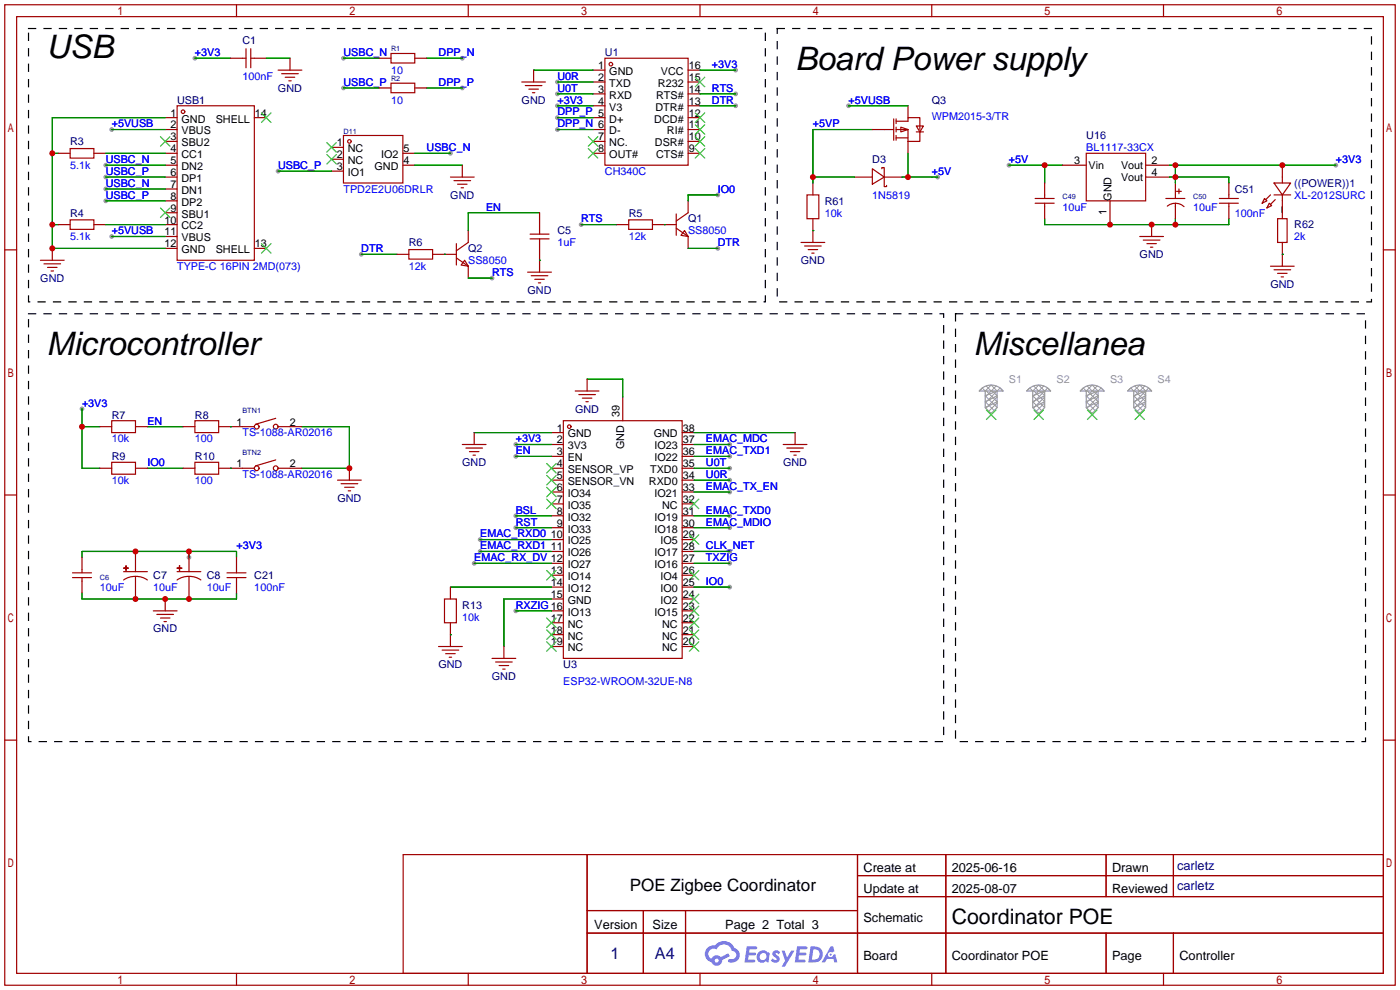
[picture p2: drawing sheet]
<svg xmlns="http://www.w3.org/2000/svg" width="299mm" height="212mm" viewBox="0 0 299 212" stroke-linecap="round" stroke-linejoin="round" font-family="sans-serif">
<g fill="#999">
<circle cx="110.2" cy="95" r=".51"/>
<circle cx="110.2" cy="97.5" r=".51"/>
<circle cx="102.6" cy="115.3" r=".51"/>
<circle cx="102.6" cy="117.9" r=".51"/>
<circle cx="101.3" cy="120.4" r=".51"/>
<circle cx="156" cy="112.8" r=".51"/>
<circle cx="156" cy="110.2" r=".51"/>
<circle cx="156" cy="105.2" r=".51"/>
<circle cx="156" cy="97.5" r=".51"/>
<circle cx="156" cy="95" r=".51"/>
<circle cx="156" cy="100.1" r=".51"/>
<circle cx="156" cy="102.6" r=".51"/>
<circle cx="73.4" cy="12.4" r=".51"/>
<circle cx="73.4" cy="18.8" r=".51"/>
<circle cx="98.8" cy="12.4" r=".51"/>
<circle cx="98.8" cy="18.8" r=".51"/>
<circle cx="41.7" cy="12.4" r=".51"/>
<circle cx="119.1" cy="17.5" r=".51"/>
<circle cx="119.1" cy="20.1" r=".51"/>
<circle cx="119.1" cy="22.6" r=".51"/>
<circle cx="119.1" cy="25.1" r=".51"/>
<circle cx="119.1" cy="27.7" r=".51"/>
<circle cx="157.2" cy="15" r=".51"/>
<circle cx="157.2" cy="20.1" r=".51"/>
<circle cx="157.2" cy="22.6" r=".51"/>
<circle cx="77.2" cy="54.4" r=".51"/>
<circle cx="124.2" cy="48" r=".51"/>
<circle cx="153.4" cy="53.1" r=".51"/>
<circle cx="153.4" cy="41.7" r=".51"/>
<circle cx="105.2" cy="59.4" r=".51"/>
<circle cx="17.5" cy="87.4" r=".51"/>
<circle cx="156" cy="117.9" r=".51"/>
<circle cx="156" cy="125.5" r=".51"/>
<circle cx="23.9" cy="50.5" r=".51"/>
<circle cx="23.9" cy="27.7" r=".51"/>
<circle cx="22.6" cy="35.3" r=".51"/>
<circle cx="22.6" cy="40.4" r=".51"/>
<circle cx="22.6" cy="37.8" r=".51"/>
<circle cx="22.6" cy="42.9" r=".51"/>
<circle cx="40.4" cy="119.1" r=".51"/>
<circle cx="59.4" cy="36.6" r=".51"/>
<circle cx="96.3" cy="32.8" r=".51"/>
<circle cx="215.6" cy="35.3" r=".51"/>
<circle cx="285.5" cy="35.3" r=".51"/>
<circle cx="200.4" cy="37.8" r=".51"/>
<circle cx="181.4" cy="22.6" r=".51"/>
<circle cx="110.2" cy="130.6" r=".51"/>
<circle cx="156" cy="120.4" r=".51"/>
<circle cx="110.2" cy="110.2" r=".51"/>
<circle cx="110.2" cy="112.8" r=".51"/>
</g>
<g fill="none" stroke="#a10000" stroke-width=".25">
<path d="M1 1h297.2v209.6h-297.2zM3.6 3.6h292.1v204.4h-292.1zM50.5 1v2.6M100.1 1v2.6M149.6 1v2.6M199.1 1v2.6M248.7 1v2.6M1 53.4h2.6M295.7 53.4h2.5M1 105.8h2.6M295.7 105.8h2.5M1 158.2h2.6"/>
<path d="M295.7 158.2h2.5M50.5 208v2.6M100.1 208v2.6M149.6 208v2.6M199.1 208v2.6M248.7 208v2.6"/>
</g>
<g fill="#5487ff">
<path d="M165.3 203.3a.99 .99 0 0 1 1.4 .2l-.3 .5a.39 .39 0 0 0-.3-.3 .39 .39 0 0 0-.4 .1l.1 .1a1.02 1.02 0 0 1 .6 1.6 1.17 1.17 0 0 1-1.7-.2l.4-.5 .6 .4 .3-.1v-.3a1.01 1.01 0 0 1-.7-1.5z"/>
<path d="M167.1 203.2h.6l.5 1.5 .9-1.5h.7l-2.1 3.4h-.7l.8-1.3z"/>
<path d="M159.6 202.3h1.9l.3 .1-.1 .4-1.5 .1-.1 .7h1.2l.3 .3-.3 .3h-1.3l-.1 .9h1.4l.1 .3-.1 .2-2.2 .1z"/>
<path d="M170.4 202.3h1.9l.2 .1-.1 .4-1.5 .1-.1 .7h1.3l.3 .3-.4 .3h-1.2l-.2 .9h1.4l.2 .3-.2 .2-2.1 .1z"/>
<path d="M177.5 202.3h.6l.2 1-.5 .3a.57 .57 0 0 0-.8 .2 .57 .57 0 0 0 .4 .8 .57 .57 0 0 0 .7-.5l.4-.2 .5 1.8h-.7l-.2-.7h-1.4l-.4 .7h-.7z"/>
<path d="M173.2 202.3l-.4 3.4h1.1a1.73 1.73 0 0 0 1.9-1.7 1.73 1.73 0 0 0-2-1.7zM173.8 202.9a1.14 1.14 0 0 1 1.4 1.1 1.14 1.14 0 0 1-1.5 1.1h-.2z"/>
<path d="M162 203.6a1.26 1.26 0 0 0 0 1.8 1.26 1.26 0 0 0 1.7 .1l.5 .2 .3-1.9-.1-.2h-.4a1.21 1.21 0 0 0-2 0zM162.6 203.9a.76 .76 0 0 1 1 0 .76 .76 0 0 1 .1 1.1 .76 .76 0 0 1-1 .1l-.4-.6z"/>
<path d="M151.2 202.6a1.81 1.81 0 0 0 .9 3 1.18 1.18 0 0 0 1.3 .8 1.18 1.18 0 0 0 .9-1.2l1.7-.9-.4-.6-1.5 .8a1.2 1.2 0 0 0-2 .4 1.14 1.14 0 0 1-.6-1.6 1.14 1.14 0 0 1 1.7-.4 1.73 1.73 0 0 1 1.7-1.1 1.73 1.73 0 0 1 1.6 1.4 .94 .94 0 0 1 .8 1.2 .94 .94 0 0 1-1.3 .6 .36 .36 0 0 0-.4 .3 .36 .36 0 0 0 .3 .4 1.63 1.63 0 0 0 2.1-1 1.63 1.63 0 0 0-1-2.1 2.43 2.43 0 0 0-4.2-.5l-1 .1zM152.7 205.3a.45 .45 0 0 1 .9 0 .45 .45 0 0 1-.9 0z"/>
<circle cx="177.5" cy="204" r=".22"/>
</g>
<g fill="none" stroke="#a10000" stroke-width=".25">
<path d="M49.3 12.4h3.3M52.6 10.4v4.1M53.6 10.4v4.1M53.6 12.4h3.3M59.4 15h5.1M60.2 15.7h3.6M61 16.5h2M61.7 17.3h.5M62 12.4v2.6M81 12.4h2.6M81 18.8h2.6M83.6 11.4h5v2.1h-5z"/>
<path d="M83.6 17.8h5v2h-5zM88.6 12.4h2.6M88.6 18.8h2.6M111.5 17.5h5.1M112.3 18.3h3.5M113 19.1h2.1M113.8 19.8h.5M114 15v2.5M126.7 15h2.6M126.7 17.5h2.6M129.3 12.4h17.8v22.9h-17.8zM147.1 15h2.5"/>
<path d="M147.1 17.5h2.5M12.4 32.8h2.6M15 31.8h5.1v2h-5.1zM20.1 32.8h2.5M35.3 25.1h2.5M35.3 27.7h2.5M35.3 30.2h2.5M35.3 32.8h2.5M35.3 35.3h2.5M35.3 37.8h2.5M37.8 22.6h16.6v33h-16.6zM54.4 25.1h2.5"/>
<path d="M70.9 31.5h2.5M70.9 34h2.5M70.9 36.6h2.5M73.4 29h12.7v10.1h-12.7zM86.1 32.8h2.5M86.1 35.3h2.5M96.3 37.8h5M97 38.6h3.6M97.8 39.4h2M98.8 35.3v2.5M126.7 20.1h2.6M126.7 22.6h2.6"/>
<path d="M126.7 25.1h2.6M126.7 27.7h2.6M126.7 30.2h2.6M126.7 32.8h2.6M147.1 20.1h2.5M147.1 22.6h2.5M147.1 25.1h2.5M147.1 27.7h2.5M147.1 30.2h2.5M147.1 32.8h2.5M173.7 39.1v2.6M182.6 37.8h3.8"/>
<path d="M186.4 36.1l2.6 1.7-2.6 1.6zM186.4 27.7h4.6M188.5 36.1v-.3h.5v4.1h.5v-.3M189 37.8h3.8M191 25.4v4.6M191.5 25.9h2.6v-.8h2.5v2.6M191.5 27.7h2.6v2.5M191.5 29.5h2.6M191.5 25.4v1M191.5 27.2v1M191.5 29v1M192.5 27.2l1.6 .5-1.6 .5z"/>
<path d="M194.1 22.6v2.5M194.1 30.2v2.6M195.8 26.9h1.6l-.8 1.3zM195.8 28.2h1.6M196.6 28.2v2h-2.5M223.3 39.1v3.3M227.1 35.3h5.1M232.2 32.8h12.7v10.1h-12.7zM244.9 35.3h5M244.9 37.8h5M251.2 39.1v3.3M262.6 39.1v3.3"/>
<path d="M272.3 39.1h3.5l-1.7 2.6zM274.1 35.3v3.8M8.6 55.6h5.1M9.4 56.4h3.6M10.2 57.2h2M10.9 57.9h.5M11.2 53.1v2.5M12.4 48h2.6M15 47h5.1v2h-5.1zM20.1 48h2.5M35.3 48h2.5M35.3 40.4h2.5"/>
<path d="M35.3 42.9h2.5M35.3 45.5h2.5M35.3 50.5h2.5M35.3 53.1h2.5M54.4 53.1h2.5M84.8 54.4h2.6M87.4 53.3h5.1v2.1h-5.1zM92.5 54.4h5M97.5 52.1v4.5M97.5 55.1l2.6 1.8M98.6 40.1h.5M99.3 55.6l.8 1.3-1.5-.3z"/>
<path d="M100.1 49.3v2.5l-2.6 1.8M100.1 56.9v2.5M112.8 58.2h5.1M113.3 50h4M113.3 51.1h4M113.5 58.9h3.6M114.3 59.7h2M115.3 45.5v4.5M115.3 51.1v7.1M131.8 48h2.6M134.4 47h5v2h-5zM139.4 48h5.1"/>
<path d="M144.5 45.7v4.6M144.5 48.8l2.6 1.7M146.3 49.3l.8 1.2-1.6-.2zM147.1 42.9v2.6l-2.6 1.7M147.1 50.5v2.6M171.2 51.8h5.1M172 52.6h3.5M172.5 41.7h2.5v5h-2.5zM172.7 53.3h2.1M173.5 54.1h.5M173.7 46.7v5.1M221.2 43.4h4.1"/>
<path d="M221.2 42.4h4.1M223.3 43.4v3.3M237.2 42.9v5.1M243.6 50.5h5.1M244.3 51.3h3.6M245.1 52.1h2M245.9 52.8h.5M246.1 48v2.5M249.2 42.4h4M249.5 44a2.74 2.74 0 0 1 3.6 .2M251.2 43.4v3.3M251.5 40.9h1"/>
<path d="M252 40.4v1M260.6 43.4h4.1M260.6 42.4h4.1M262.6 43.4v3.3M270.3 42.4l.5 .5-1.1 .5zM271.3 43.4l.5 .5-1 .5zM271.5 41.7l-1 1M271.5 56.9h5.1M272.3 41.7h3.5M272.3 57.7h3.5M272.5 42.7l-1 1M273 46.7h2.1v5.1h-2.1z"/>
<path d="M273 58.4h2.1M273.8 59.2h.5M274.1 41.7v5M274.1 51.8v5.1M115.1 60.5h.5M21.3 91.2h2.6M23.9 89.9h5.1v2.6h-5.1zM23.9 98.8h5.1v2.5h-5.1zM29 91.2h2.5M39.1 91.2h2.6M41.7 98.8h5v2.5h-5zM41.7 89.9h5v2.6h-5z"/>
<path d="M46.7 91.2h7.7M58.9 89.4l-4.3 1.3M58.9 98.3l-4.3 1.3M59.4 91.2h5.1M98.8 95h5.1M99.6 95.8h3.5M100.3 96.5h2.1M101.1 97.3h.5M101.3 92.5v2.5M117.9 92.5h2.5M117.9 95h2.5M117.9 97.5h2.5"/>
<path d="M120.4 89.9h25.4v50.8h-25.4zM122.9 83.6h5.1M123.7 84.3h3.6M124.5 85.1h2M125.2 85.9h.5M125.5 81v2.6M133.1 84.8v5.1M145.8 92.5h2.5M145.8 95h2.5M145.8 97.5h2.5M167.4 95h5.1M168.1 95.8h3.6"/>
<path d="M168.9 96.5h2M169.7 97.3h.5M169.9 92.5v2.5M17.5 119.1v3.3M21.3 100.1h2.6M29 100.1h2.5M29 117.9v4.3M39.1 100.1h2.6M40.4 117.9v4.3M46.7 100.1h7.7M50.5 119.1v3.3M59.4 100.1h5.1"/>
<path d="M72.1 102.6h5.1M72.9 103.4h3.6M73.7 104.1h2M74.4 104.9h.5M74.7 100.1v2.5M117.9 100.1h2.5M117.9 102.6h2.5M117.9 105.2h2.5M117.9 107.7h2.5M117.9 110.2h2.5M117.9 112.8h2.5M117.9 115.3h2.5"/>
<path d="M117.9 117.9h2.5M145.8 100.1h2.5M145.8 102.6h2.5M145.8 105.2h2.5M145.8 107.7h2.5M145.8 110.2h2.5M145.8 112.8h2.5M145.8 115.3h2.5M145.8 117.9h2.5M15.5 123.4h4.1M15.5 122.4h4.1M17.5 123.4v3.3"/>
<path d="M26.4 121.4h1zM26.4 122.2h5.1M26.9 120.9v1zM29 123.2l1.5 .2 1 .6M29 123.2l-1.1 .1-1.5 .7M29 123.2v4.8M32.8 130.6h5M33.5 131.3h3.6M34.3 132.1h2M35.1 132.8h.5M35.3 128v2.6M37.8 121.4h1.1z"/>
<path d="M37.8 122.2h5.1M38.4 120.9v1zM40.4 123.2l1.6 .2 .9 .6M40.4 123.2l-1.1 .1-1.5 .7M40.4 123.2v4.8M48.5 123.4h4.1M48.5 122.4h4.1M50.5 123.4v3.3M93.7 138.2h5.1M94.5 138.9h3.5M95 128h2.5v5.1h-2.5zM95.2 139.7h2.1"/>
<path d="M96.3 125.5v2.5M96.3 133.1v5.1M107.7 138.2v2.5M117.9 120.4h2.5M117.9 122.9h2.5M117.9 125.5h2.5M117.9 128h2.5M117.9 130.6h2.5M117.9 133.1h2.5M117.9 135.6h2.5M117.9 138.2h2.5M145.8 120.4h2.5"/>
<path d="M145.8 122.9h2.5M145.8 125.5h2.5M145.8 128h2.5M145.8 130.6h2.5M145.8 133.1h2.5M145.8 135.6h2.5M145.8 138.2h2.5M96 140.5h.5M105.2 140.7h5M105.9 141.5h3.6M106.7 142.2h2M107.4 143h.5"/>
<path d="M86.2 182.6h209.5v25.4h-209.5zM125.5 182.6v25.4M125.5 194.6h57.8M125.5 199.4h170.2M137.5 194.6v13.4M146.5 194.6v13.4M183.3 182.6v25.4M183.3 187.1h112.4M183.3 191.6h112.4M202.1 182.6v25.4M236.4 182.6v9M236.4 199.4v8.6"/>
<path d="M250.8 182.6v9M250.8 199.4v8.6"/>
<circle cx="130.6" cy="13.7" r=".38"/>
<circle cx="39.1" cy="23.9" r=".38"/>
<circle cx="74.7" cy="30.2" r=".38"/>
<circle cx="54.9" cy="91.2" r=".51"/>
<circle cx="58.9" cy="91.2" r=".51"/>
<circle cx="121.7" cy="91.2" r=".38"/>
<circle cx="54.9" cy="100.1" r=".51"/>
<circle cx="58.9" cy="100.1" r=".51"/>
</g>
<g fill="none" stroke="#3c3" stroke-width=".25">
<path d="M148.6 16.5l2 2M150.6 16.5l-2 2M34.3 29.2l2 2M36.3 29.2l-2 2M55.9 24.1l2 2.1M57.9 24.1l-2 2.1M69.8 30.5l2.1 2M69.8 33l2.1 2.1M71.9 30.5l-2.1 2M71.9 33l-2.1 2.1M125.7 29.2l2.1 2M125.7 31.8l2.1 2"/>
<path d="M127.8 29.2l-2.1 2M127.8 31.8l-2.1 2M148.6 31.8l2 2M148.6 29.2l2 2M148.6 26.7l2 2M148.6 24.1l2 2.1M150.6 31.8l-2 2M150.6 29.2l-2 2M150.6 26.7l-2 2M150.6 24.1l-2 2.1M34.3 44.4l2 2.1M36.3 44.4l-2 2.1"/>
<path d="M55.9 52.1l2 2M57.9 52.1l-2 2M116.8 99.1l2.1 2M118.9 99.1l-2.1 2M210.8 87.6l2.1 2.1M212.9 87.6l-2.1 2.1M221 87.6l2 2.1M223 87.6l-2 2.1M232.4 87.6l2 2.1M234.4 87.6l-2 2.1M242.6 87.6l2 2.1M244.6 87.6l-2 2.1"/>
<path d="M116.8 106.7l2.1 2M116.8 104.1l2.1 2.1M116.8 101.6l2.1 2M118.9 106.7l-2.1 2M118.9 104.1l-2.1 2.1M118.9 101.6l-2.1 2M147.3 106.7l2.1 2M147.3 114.3l2.1 2M149.4 106.7l-2.1 2M149.4 114.3l-2.1 2M116.8 137.2l2.1 2M116.8 134.6l2.1 2.1"/>
<path d="M116.8 132.1l2.1 2M116.8 121.9l2.1 2.1M118.9 137.2l-2.1 2M118.9 134.6l-2.1 2.1M118.9 132.1l-2.1 2M118.9 121.9l-2.1 2.1M147.3 121.9l2.1 2.1M147.3 127l2.1 2M147.3 129.5l2.1 2.1M147.3 132.1l2.1 2M147.3 134.6l2.1 2.1M147.3 137.2l2.1 2"/>
<path d="M149.4 121.9l-2.1 2.1M149.4 127l-2.1 2M149.4 129.5l-2.1 2.1M149.4 132.1l-2.1 2M149.4 134.6l-2.1 2.1M149.4 137.2l-2.1 2"/>
</g>
<g fill="none" stroke="#008700" stroke-width=".25">
<path d="M41.7 12.4h7.6M56.9 12.4h5.1M73.4 12.4h7.6M73.4 18.8h7.6M91.2 12.4h7.6M91.2 18.8h7.6M114 15h12.7M119.1 17.5h7.6M149.6 15h7.6M11.2 32.8h1.2M22.6 32.8h12.7M22.6 35.3h12.7"/>
<path d="M22.6 37.8h12.7M23.9 27.7h11.4M35.3 25.1h-24.1v28h24.1M59.4 36.6h11.5M88.6 32.8h7.7M88.6 35.3h10.2M119.1 20.1h7.6M119.1 22.6h7.6M119.1 25.1h7.6M119.1 27.7h7.6M149.6 20.1h7.6M149.6 22.6h7.6"/>
<path d="M173.7 37.8h8.9M181.4 22.6h12.7M186.4 27.7h-12.7v11.4M192.8 37.8h7.6M194.1 32.8v5M215.6 35.3h11.5M223.3 35.3v3.8M249.9 35.3h35.6M249.9 37.8h12.7v1.3M251.2 35.3v3.8M11.2 48h1.2M22.6 48h12.7"/>
<path d="M22.6 40.4h12.7M22.6 42.9h12.7M23.9 50.5h11.4M77.2 54.4h7.6M95 54.4h.1M100.1 59.4h5.1M115.3 55.6h.1M115.3 45.5h-15.2v3.8M124.2 48h7.6M142 48h.1M147.1 53.1h6.3M153.4 41.7h-6.3v1.2"/>
<path d="M173.7 49.3h.1M223.3 46.7v1.3h39.3v-1.3M251.2 46.7v1.3M274.1 54.4h.1M274.1 44.2v1.3M17.5 87.4v12.7h3.8M17.5 91.2h3.8M31.5 91.2h7.6M49.3 91.2h.1M64.5 91.2h10.2v8.9h-10.2M101.3 92.5h16.6M110.2 95h7.7"/>
<path d="M110.2 97.5h7.7M125.5 81h7.6v3.8M148.3 95h7.7M148.3 92.5h21.6M148.3 97.5h7.7M17.5 119.1v-1.2h33v1.2M31.5 100.1h7.6M40.4 117.9v1.2M49.3 100.1h.1M102.6 115.3h15.3M102.6 117.9h15.3M110.2 112.8h7.7"/>
<path d="M110.2 110.2h7.7M148.3 117.9h7.7M148.3 112.8h7.7M148.3 110.2h7.7M148.3 105.2h7.7M148.3 100.1h7.7M148.3 102.6h7.7M17.5 126.7v1.3h33v-1.3M96.3 135.6h.1M96.3 125.5h21.6M101.3 120.4h16.6M110.2 130.6h7.7"/>
<path d="M117.9 128h-10.2v10.2M148.3 120.4h7.7M148.3 125.5h7.7"/>
</g>
<path d="M6.1 6.1h157.5v58.4h-157.5zM166.1 6.1h127v58.4h-127zM6.1 67.1h195.6v91.4h-195.6zM204.2 67.1h87.6v91.4h-87.6z" fill="none" stroke="#000" stroke-width=".25" stroke-dasharray="1.5 1.8"/>
<g fill="none" stroke="#999" stroke-width=".25">
<path d="M209.7 83.1a3.2 3.2 0 0 1 4.7 .5h-5.1zM210.6 83.6v3.5l1.2 1.3 1.3-1.3v-3.5l-2.5 1M211.8 88.1v.5M213.1 84.6l-2.5 1.3M213.1 85.9l-2.5 1.2M219.9 83.1a3.2 3.2 0 0 1 4.6 .5h-5zM220.7 83.6v3.5l1.3 1.3 1.3-1.3v-3.5l-2.6 1M222 88.1v.5M223.3 84.6l-2.6 1.3M223.3 85.9l-2.6 1.2M231.3 83.1a3.2 3.2 0 0 1 4.7 .5h-5.1zM232.2 83.6v3.5l1.2 1.3 1.3-1.3v-3.5l-2.5 1"/>
<path d="M233.4 88.1v.5M234.7 84.6l-2.5 1.3M234.7 85.9l-2.5 1.2M241.5 83.1a3.2 3.2 0 0 1 4.6 .5h-5.1zM242.3 83.6v3.5l1.3 1.3 1.3-1.3v-3.5l-2.6 1M243.6 88.1v.5M244.9 84.6l-2.6 1.3M244.9 85.9l-2.6 1.2"/>
</g>
<g fill="none" stroke="#999" stroke-width=".21">
<path d="M209.3 83.6l.6-.7 .7 .7 1.2-1.3 1.3 1.3M210.6 85.9l1.9 1.9M210.6 84.6l2.5 2.5M210.8 82.5l1 1.1M210.8 83.6l2.3 2.3M212.1 83.6l1 1M212.9 82.5l-2.3 2.3M213.1 84.8l-2.4 2.4M213.1 86.1l-1.8 1.8M214.4 83.6l-.7-.7-3.1 3.2M219.5 83.6l.6-.7 .6 .7 1.3-1.3 1.3 1.3M220.7 85.9l1.9 1.9"/>
<path d="M220.7 84.6l2.6 2.5M220.9 82.5l1.1 1.1M221 83.6l2.3 2.3M222.2 83.6l1.1 1M223.1 82.5l-2.4 2.3M223.3 84.8l-2.4 2.4M223.3 86.1l-1.8 1.8M224.5 83.6l-.6-.7-3.2 3.2M230.9 83.6l.6-.7 .7 .7 1.2-1.3 1.3 1.3M232.2 85.9l1.9 1.9M232.2 84.6l2.5 2.5M232.3 82.5l1.1 1.1"/>
<path d="M232.4 83.6l2.3 2.3M233.7 83.6l1 1M234.5 82.5l-2.3 2.3M234.7 84.8l-2.4 2.4M234.7 86.1l-1.8 1.8M236 83.6l-.7-.7-3.1 3.2M241 83.6l.7-.7 .6 .7 1.3-1.3 1.3 1.3M242.3 85.9l1.9 1.9M242.3 84.6l2.6 2.5M242.5 82.5l1.1 1.1M242.6 83.6l2.3 2.3M243.8 83.6l1.1 1"/>
<path d="M244.7 82.5l-2.4 2.3M244.9 84.8l-2.5 2.4M244.9 86.1l-1.8 1.8M246.1 83.6l-.6-.7-3.2 3.2"/>
</g>
<g fill="#c00">
<circle cx="74.7" cy="100.1" r=".63"/>
<circle cx="17.5" cy="91.2" r=".63"/>
<circle cx="11.2" cy="53.1" r=".63"/>
<circle cx="11.2" cy="48" r=".63"/>
<circle cx="11.2" cy="32.8" r=".63"/>
<circle cx="40.4" cy="128" r=".63"/>
<circle cx="35.3" cy="128" r=".63"/>
<circle cx="29" cy="128" r=".63"/>
<circle cx="40.4" cy="117.9" r=".63"/>
<circle cx="29" cy="117.9" r=".63"/>
<circle cx="237.2" cy="48" r=".63"/>
<circle cx="246.1" cy="48" r=".63"/>
<circle cx="251.2" cy="48" r=".63"/>
<circle cx="223.3" cy="35.3" r=".63"/>
<circle cx="251.2" cy="35.3" r=".63"/>
<circle cx="251.2" cy="37.8" r=".63"/>
<circle cx="274.1" cy="35.3" r=".63"/>
<circle cx="173.7" cy="37.8" r=".63"/>
<circle cx="194.1" cy="37.8" r=".63"/>
</g>
<g font-size="6.9">
<text x="9.9" y="12.3">USB</text>
<text x="169.9" y="14.9">Board Power supply</text>
<text x="9.9" y="75.8">Microcontroller</text>
<text x="208" y="75.8">Miscellanea</text>
</g>
<text font-size="4.5" x="203.4" y="197.5">Coordinator POE</text>
<text font-size="3.6" x="134.6" y="190.4">POE Zigbee Coordinator</text>
<g font-size="3.5" fill="#000080">
<text x="130.5" y="204.9">1</text>
<text x="140" y="204.9">A4</text>
</g>
<g font-size="2.7" fill="#000080">
<text x="251.6" y="185.9">carletz</text>
<text x="251.6" y="190.2">carletz</text>
</g>
<g font-size="2.7">
<text x="184.5" y="186.3">Create at</text>
<text x="184.5" y="190.8">Update at</text>
<text x="203.4" y="186.3">2025-06-16</text>
<text x="203.4" y="190.8">2025-08-07</text>
<text x="237.7" y="186.3">Drawn</text>
<text x="237.7" y="190.8">Reviewed</text>
<text x="184.5" y="197">Schematic</text>
<text x="127" y="198.5">Version</text>
<text x="139.5" y="198.5">Size</text>
<text x="155" y="198.5">Page 2 Total 3</text>
<text x="184.5" y="205.2">Board</text>
<text x="203.4" y="205.2">Coordinator POE</text>
<text x="237.7" y="205.2">Page</text>
<text x="252.1" y="205.2">Controller</text>
</g>
<g font-size="2.3" fill="#00f">
<text x="41.7" y="12">+3V3</text>
<text x="73.4" y="12">USBC_N</text>
<text x="93.7" y="12">DPP_N</text>
<text x="51.8" y="17.1">100nF</text>
<text x="83.6" y="15.8">10</text>
<text x="119.1" y="17.1">U0R</text>
<text x="152.1" y="14.5">+3V3</text>
<text x="73.4" y="18.3">USBC_P</text>
<text x="83.6" y="22.1">10</text>
<text x="93.7" y="18.3">DPP_P</text>
<text x="119.1" y="19.6">U0T</text>
<text x="119.1" y="22.1">+3V3</text>
<text x="152.1" y="19.6">RTS</text>
<text x="152.1" y="22.1">DTR</text>
<text x="181.4" y="22.1">+5VUSB</text>
<text x="23.9" y="27.2">+5VUSB</text>
<text x="119.1" y="24.7">DPP_P 5</text>
<text x="119.1" y="27.2">DPP_N 6</text>
<text x="173.7" y="27.2">+5VP</text>
<text x="199.1" y="25.7">WPM2015-3/TR</text>
<text x="22.6" y="34.8">USBC_N</text>
<text x="91.2" y="32.3">USBC_N</text>
<text x="215.6" y="34.8">+5V</text>
<text x="232.2" y="32.3">BL1117-33CX</text>
<text x="285.5" y="34.8">+3V3</text>
<text x="15" y="36.1">5.1k</text>
<text x="22.6" y="39.9">USBC_N</text>
<text x="22.6" y="37.4">USBC_P</text>
<text x="59.4" y="36.1">USBC_P</text>
<text x="73.4" y="41.2">TPD2E2U06DRLR</text>
<text x="129.3" y="37.4">CH340C</text>
<text x="153.4" y="41.2">IO0</text>
<text x="199.1" y="37.4">+5V</text>
<text x="22.6" y="42.5">USBC_P</text>
<text x="103.9" y="45">EN</text>
<text x="124.2" y="47.5">RTS</text>
<text x="176.3" y="46.3">10k</text>
<text x="186.4" y="42.5">1N5819</text>
<text x="227.1" y="45">10uF</text>
<text x="255" y="45">10uF</text>
<text x="263.9" y="46.3">100nF</text>
<text x="276.6" y="42.5">XL-2012SURC</text>
<text x="15" y="51.4">5.1k</text>
<text x="23.9" y="50.1">+5VUSB</text>
<text x="77.2" y="53.9">DTR</text>
<text x="119.1" y="52.6">1uF</text>
<text x="134.4" y="51.4">12k</text>
<text x="147.1" y="50.1">SS8050</text>
<text x="153.4" y="52.6">DTR</text>
<text x="276.6" y="51.4">2k</text>
<text x="37.8" y="57.7">TYPE-C 16PIN 2MD(073)</text>
<text x="87.4" y="57.7">12k</text>
<text x="100.1" y="56.4">SS8050</text>
<text x="105.2" y="59">RTS</text>
<text x="17.5" y="86.9">+3V3</text>
<text x="23.9" y="94.5">10k</text>
<text x="31.5" y="90.7">EN</text>
<text x="41.7" y="94.5">100</text>
<text x="51.8" y="93.3">TS-1088-AR02016</text>
<text x="110.2" y="94.5">+3V3</text>
<text x="150.9" y="94.5">EMAC_MDC</text>
<text x="31.5" y="99.6">IO0</text>
<text x="110.2" y="97.1">EN</text>
<text x="150.9" y="97.1">EMAC_TXD1</text>
<text x="150.9" y="99.6">U0T</text>
<text x="23.9" y="103.4">10k</text>
<text x="41.7" y="103.4">100</text>
<text x="51.8" y="102.2">TS-1088-AR02016</text>
<text x="150.9" y="104.7">EMAC_TX_EN</text>
<text x="150.9" y="102.2">U0R</text>
<text x="110.2" y="109.8">BSL</text>
<text x="110.2" y="112.3">RST</text>
<text x="150.9" y="112.3">EMAC_MDIO</text>
<text x="150.9" y="109.8">EMAC_TXD0</text>
<text x="50.5" y="117.4">+3V3</text>
<text x="101.3" y="119.9">EMAC_RX_DV 12</text>
<text x="102.6" y="114.9">EMAC_RXD0</text>
<text x="102.6" y="117.4">EMAC_RXD1</text>
<text x="150.9" y="117.4">CLK_NET</text>
<text x="150.9" y="119.9">TXZIG</text>
<text x="150.9" y="125">IO0</text>
<text x="21.3" y="126.3">10uF</text>
<text x="32.8" y="126.3">10uF</text>
<text x="44.2" y="126.3">10uF</text>
<text x="54.4" y="126.3">100nF</text>
<text x="110.2" y="130.1">RXZIG 16</text>
<text x="98.8" y="132.6">10k</text>
<text x="120.4" y="146.3">ESP32-WROOM-32UE-N8</text>
</g>
<g font-size="2.3" fill="#000080">
<text x="51.8" y="9.4">C1</text>
<text x="129.3" y="12">U1</text>
<text x="37.8" y="22.1">USB1</text>
<text x="59.4" y="19.6">GND</text>
<text x="111.5" y="22.1">GND</text>
<text x="199.1" y="22.1">Q3</text>
<text x="232.2" y="29.8">U16</text>
<text x="15" y="31">R3</text>
<text x="186.4" y="34.8">D3</text>
<text x="263.9" y="41.2">C51</text>
<text x="276.6" y="39.9">((POWER))1</text>
<text x="15" y="46.3">R4</text>
<text x="96.2" y="42.5">GND</text>
<text x="134.4" y="46.3">R5</text>
<text x="147.1" y="47.5">Q1</text>
<text x="176.3" y="43.7">R61</text>
<text x="87.4" y="52.6">R6</text>
<text x="100.1" y="53.9">Q2</text>
<text x="119.1" y="50.1">C5</text>
<text x="276.6" y="48.8">R62</text>
<text x="171.2" y="56.4">GND</text>
<text x="243.6" y="55.2">GND</text>
<text x="8.6" y="60.2">GND</text>
<text x="112.8" y="62.8">GND</text>
<text x="271.5" y="61.5">GND</text>
<text x="23.9" y="89.5">R7</text>
<text x="41.7" y="89.5">R8</text>
<text x="122.9" y="88.2">GND</text>
<text x="23.9" y="98.3">R9</text>
<text x="41.7" y="98.3">R10</text>
<text x="98.8" y="99.6">GND</text>
<text x="167.4" y="99.6">GND</text>
<text x="72.1" y="107.2">GND</text>
<text x="32.8" y="123.7">C7</text>
<text x="44.2" y="123.7">C8</text>
<text x="54.4" y="123.7">C21</text>
<text x="98.8" y="130.1">R13</text>
<text x="32.7" y="135.2">GND</text>
<text x="93.7" y="142.8">GND</text>
<text x="120.4" y="142.8">U3</text>
<text x="105.1" y="145.3">GND</text>
</g>
<g font-size="2.3">
<text x="127.9" y="14.8">1</text>
<text x="127.9" y="17.3">2</text>
<text x="130.2" y="16">GND</text>
<text x="141.3" y="16">VCC</text>
<text x="147.2" y="17.3">15</text>
<text x="147.2" y="14.8">16</text>
<text x="127.9" y="19.8">3</text>
<text x="127.9" y="22.4">4</text>
<text x="130.2" y="18.6">TXD</text>
<text x="130.2" y="21.1">RXD</text>
<text x="130.2" y="23.6">V3</text>
<text x="140.1" y="23.6">DTR#</text>
<text x="140.2" y="21.1">RTS#</text>
<text x="140.6" y="18.6">R232</text>
<text x="147.2" y="22.4">13</text>
<text x="147.2" y="19.8">14</text>
<text x="36.4" y="24.9">1</text>
<text x="36.4" y="27.5">2</text>
<text x="36.4" y="30">3</text>
<text x="38.8" y="26.2">GND</text>
<text x="38.8" y="28.7">VBUS</text>
<text x="46.1" y="26.2">SHELL</text>
<text x="54.5" y="24.9">14</text>
<text x="127.9" y="30">7</text>
<text x="130.2" y="26.2">D+</text>
<text x="130.2" y="28.7">D-</text>
<text x="139.8" y="26.2">DCD#</text>
<text x="142.5" y="28.7">RI#</text>
<text x="147.2" y="30">10</text>
<text x="147.2" y="27.5">11</text>
<text x="147.2" y="24.9">12</text>
<text x="36.4" y="32.5">4</text>
<text x="36.4" y="35.1">5</text>
<text x="38.8" y="31.3">SBU2</text>
<text x="38.8" y="33.8">CC1</text>
<text x="72" y="31.3">1</text>
<text x="72" y="33.8">2</text>
<text x="74.3" y="32.5">NC</text>
<text x="74.3" y="35.1">NC</text>
<text x="81.4" y="33.8">IO2</text>
<text x="86.2" y="35.1">4</text>
<text x="86.2" y="32.5">5</text>
<text x="127.9" y="32.5">8</text>
<text x="130.2" y="31.3">NC.</text>
<text x="130.2" y="33.8">OUT#</text>
<text x="140" y="31.3">DSR#</text>
<text x="140.2" y="33.8">CTS#</text>
<text x="147.2" y="32.5">9</text>
<text x="229.6" y="35.1">3</text>
<text x="246.1" y="35.1">2</text>
<text x="36.4" y="37.6">6</text>
<text x="36.4" y="40.2">7</text>
<text x="38.8" y="36.3">DN2</text>
<text x="38.8" y="38.9">DP1</text>
<text x="38.8" y="41.4">DN1</text>
<text x="72" y="36.3">3</text>
<text x="74.3" y="37.6">IO1</text>
<text x="80" y="36.3">GND</text>
<text x="232.7" y="36.1">Vin</text>
<text x="239.6" y="36.1">Vout</text>
<text x="239.6" y="38.6">Vout</text>
<text x="246.1" y="37.6">4</text>
<text x="35.2" y="47.8">10</text>
<text x="36.4" y="42.7">8</text>
<text x="36.4" y="45.2">9</text>
<text x="38.8" y="44">DP2</text>
<text x="38.8" y="46.5">SBU1</text>
<text x="236.5" y="46" transform="rotate(-90 236.5 46)">1</text>
<text x="237.5" y="42.9" transform="rotate(-90 237.5 42.9)">GND</text>
<text x="35.2" y="50.3">11</text>
<text x="35.2" y="52.9">12</text>
<text x="38.8" y="49">CC2</text>
<text x="38.8" y="51.6">VBUS</text>
<text x="54.5" y="52.9">13</text>
<text x="38.8" y="54.1">GND</text>
<text x="46.1" y="54.1">SHELL</text>
<text x="132.4" y="89.1" transform="rotate(-90 132.4 89.1)">39</text>
<text x="50.5" y="91">1</text>
<text x="62" y="91">2</text>
<text x="119" y="94.8">2</text>
<text x="119" y="92.2">1</text>
<text x="121.3" y="93.5">GND</text>
<text x="139.7" y="93.5">GND</text>
<text x="145.9" y="92.2">38</text>
<text x="145.9" y="94.8">37</text>
<text x="50.5" y="99.8">1</text>
<text x="62" y="99.8">2</text>
<text x="119" y="99.8">4</text>
<text x="119" y="97.3">3</text>
<text x="121.3" y="101.1">SENSOR_VP</text>
<text x="121.3" y="98.6">EN</text>
<text x="121.3" y="96">3V3</text>
<text x="133.4" y="96" transform="rotate(-90 133.4 96)">GND</text>
<text x="139" y="101.1">TXD0</text>
<text x="139.9" y="96">IO23</text>
<text x="139.9" y="98.6">IO22</text>
<text x="145.9" y="97.3">36</text>
<text x="145.9" y="99.8">35</text>
<text x="119" y="107.5">7</text>
<text x="119" y="104.9">6</text>
<text x="119" y="102.4">5</text>
<text x="121.3" y="106.2">IO34</text>
<text x="121.3" y="103.7">SENSOR_VN</text>
<text x="138.7" y="103.7">RXD0</text>
<text x="139.9" y="106.2">IO21</text>
<text x="145.9" y="102.4">34</text>
<text x="145.9" y="104.9">33</text>
<text x="145.9" y="107.5">32</text>
<text x="119" y="112.5">9</text>
<text x="119" y="110">8</text>
<text x="121.3" y="113.8">IO33</text>
<text x="121.3" y="111.3">IO32</text>
<text x="121.3" y="108.7">IO35</text>
<text x="139.9" y="111.3">IO19</text>
<text x="139.9" y="113.8">IO18</text>
<text x="141.5" y="108.7">NC</text>
<text x="145.9" y="110">31</text>
<text x="145.9" y="112.5">30</text>
<text x="117.7" y="117.6">11</text>
<text x="117.7" y="115.1">10</text>
<text x="121.3" y="118.9">IO26</text>
<text x="121.3" y="116.4">IO25</text>
<text x="139.9" y="118.9">IO17</text>
<text x="141.1" y="116.4">IO5</text>
<text x="145.9" y="115.1">29</text>
<text x="145.9" y="117.6">28</text>
<text x="117.7" y="125.2">14</text>
<text x="117.7" y="122.7">13</text>
<text x="121.3" y="124">IO14</text>
<text x="121.3" y="121.4">IO27</text>
<text x="139.9" y="121.4">IO16</text>
<text x="141.1" y="124">IO4</text>
<text x="145.9" y="120.2">27</text>
<text x="145.9" y="122.7">26</text>
<text x="145.9" y="125.2">25</text>
<text x="117.7" y="127.8">15</text>
<text x="121.3" y="131.6">IO13</text>
<text x="121.3" y="129.1">GND</text>
<text x="121.3" y="126.5">IO12</text>
<text x="139.9" y="131.6">IO15</text>
<text x="141.1" y="126.5">IO0</text>
<text x="141.1" y="129.1">IO2</text>
<text x="145.9" y="127.8">24</text>
<text x="145.9" y="130.3">23</text>
<text x="117.7" y="137.9">19</text>
<text x="117.7" y="135.4">18</text>
<text x="117.7" y="132.9">17</text>
<text x="121.3" y="136.7">NC</text>
<text x="121.3" y="134.1">NC</text>
<text x="141.5" y="134.1">NC</text>
<text x="141.5" y="136.7">NC</text>
<text x="145.9" y="132.9">22</text>
<text x="145.9" y="135.4">21</text>
<text x="145.9" y="137.9">20</text>
<text x="121.3" y="139.2">NC</text>
<text x="141.5" y="139.2">NC</text>
</g>
<g font-size="2.3" fill="#999">
<text x="215.6" y="81.8">S1</text>
<text x="225.8" y="81.8">S2</text>
<text x="237.2" y="81.8">S3</text>
<text x="247.4" y="81.8">S4</text>
</g>
<g font-size="1.6" fill="#000080">
<text x="83.6" y="10.9">R1</text>
<text x="83.6" y="17.2">R2</text>
<text x="73.4" y="28.6">D11</text>
<text x="227.1" y="42.6">C49</text>
<text x="255" y="42.6">C50</text>
<text x="51.8" y="88.3">BTN1</text>
<text x="51.8" y="97.2">BTN2</text>
<text x="21.3" y="123.9">C6</text>
</g>
</svg>
